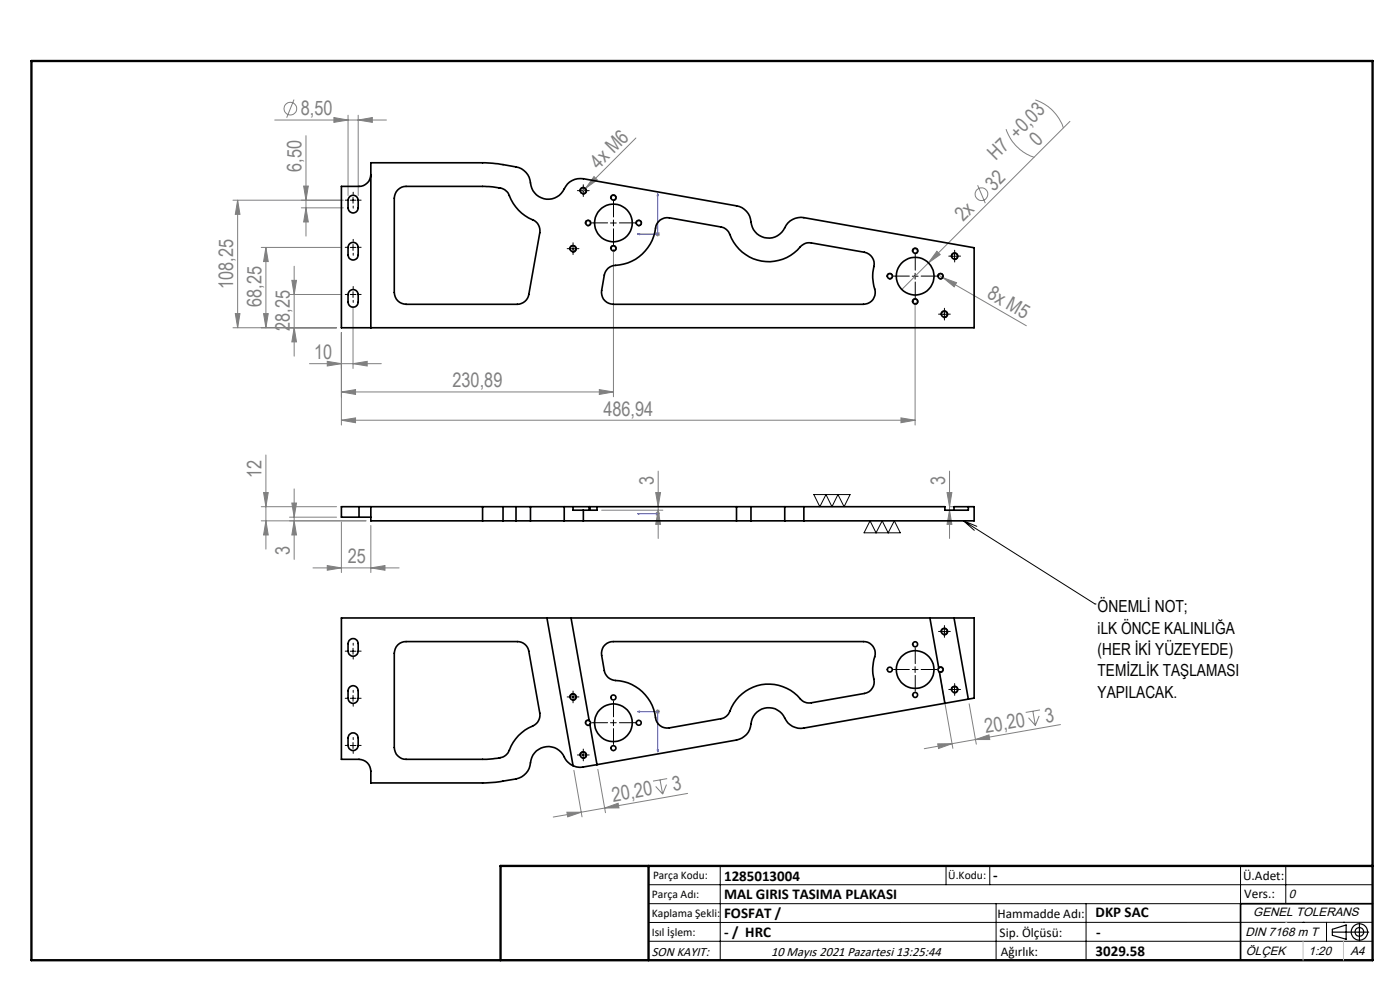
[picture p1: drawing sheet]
<svg xmlns="http://www.w3.org/2000/svg" width="297mm" height="210mm" viewBox="0 0 297 210" stroke-linecap="round" stroke-linejoin="round" font-family="sans-serif">
<g fill="none" stroke="#808080" stroke-width=".21">
<path d="M58.3 25.5h23.7M62.4 21.1l-1.6 3.9M64.4 39.5h1l-.5 3zM64.9 28.8v21.3M70.8 24.9l3 .6-3 .5zM73.8 24.4v17.1M76 25.5l3-.6v1.1zM76 24.4v17.1M126 37.5l.7 .7-2.5 1.7zM134.9 29.3l-11.7 11.7M207.4 39.3l1.6 3.8M213.4 27.4a9.5 9.5 0 0 0 6 6"/>
<path d="M219.6 21.2a9.4 9.4 0 0 1 6 6M227 25.7l-35.7 35.7M49.4 42.5h23.4M50.4 42.5l.5 3h-1zM50.4 42.5v27M55.4 52.5h16.8M56.4 52.5l.5 3h-1zM56.4 52.5v17M61.9 59.5h1l-.5 3zM62.4 56.5v19.1M63.9 44.1h8.9M64.9 44.1l.5 3h-1z"/>
<path d="M130.1 52.9v31.3M139 49.7h1M139.2 49.3l.7 .7M139.5 49.2v1M139.9 49.3l-.7 .7M198.8 53.3l.7 .7-2.5 1.8zM199 58.3l1.1 .6M200.1 58.9l2.8 1.1-.5 .8zM200.1 58.9l17.6 10.2M49.4 69.5h22M49.9 66.5h1l-.5 3zM55.9 66.5h1l-.5 3z"/>
<path d="M61.4 62.5h10.8M62.4 69.5l.5 3h-1zM65.7 77.1h15.2M69.4 76.7l3 .4-3 .5zM72.4 70.5v19.7M74.9 77.1l3-.4v.9zM74.9 65.1v13.1M194.1 64.2v26M56.4 96.5v20M72.4 83.1l3-.5v1.1zM72.4 89.1l3-.5v1.1zM72.4 83.1h57.7"/>
<path d="M72.4 89.1h121.7M127.1 82.6l3 .5-3 .6zM139.6 99.9v14.3M191.1 88.6l3 .5-3 .6zM201.4 99.9v14.3M55.4 107.5h16M55.4 110.5h22.2M55.9 104.5h1l-.5 3zM56.4 110.5l.5 3h-1zM61.4 109.7h10M61.9 106.7h1l-.5 3zM62.4 110.5l.5 3h-1z"/>
<path d="M62.4 103.7v15M69.4 120l3 .5-3 .5zM72.4 110.7v10.8M78.7 111.5v10M127.6 108.2h13M139 109h1M139.1 104.5h1l-.5 3zM139.2 108.6l.7 .7M139.5 108.5v1M139.6 108.2l.5 3h-1zM139.9 108.6l-.7 .7M200.9 104.5h1l-.5 3z"/>
<path d="M201.4 108.2l.5 3h-1zM201.5 108.2h.9M201.5 107.5h.9M66.4 120.5h18.3M78.7 120.5l3-.5v1zM139 150.9h1M139.2 150.6l.7 .7M139.5 150.5v.9M139.9 150.6l-.7 .7M198.9 157.8h3.1l-2.9 1zM199.3 142.7l2.8 16M202 157.8l-5.9 1"/>
<path d="M205.6 149.3l1.5 8.6M206.9 156.9l2.9-1 .2 1zM218.2 152.3l1.4 1.6M219.1 150.8l.5 3.1M220.5 151.9l-.9 2M220.6 150.6l-3 .5M225 153.7l-23 4.1M120.3 172.3h3l-2.9 1zM121.7 163.4l1.8 9.9M123.3 172.3l-5.9 1M126.8 163.2l1.6 9.2M128.3 171.4l2.8-1 .2 1z"/>
<path d="M139.1 166.8l1.5 1.6M140 165.4l.6 3M141.4 166.4l-.8 2M141.5 165.2l-3 .5M145.9 168.3l-22.6 4"/>
<circle cx="61.6" cy="23.1" r="1.34"/>
<circle cx="208.2" cy="41.2" r="1.35"/>
</g>
<g fill="none" stroke="#000" stroke-width=".21">
<path d="M123.7 39.8v1.3M74.3 52.5h1.2M74.3 42.5h1.2M74.9 41.9v1.2M74.9 51.8v1.3M120.8 52.9a.75 .75 0 0 1 .7-.9 .75 .75 0 0 1 .8 .8 .75 .75 0 0 1-.9 .7M120.9 52.8h1.3M121.6 52.1v1.3M123 40.6a.75 .75 0 0 1 .7-.9 .75 .75 0 0 1 .8 .9 .75 .75 0 0 1-1 .6M123.1 40.5h1.3M124.1 47.5a.63 .63 0 0 1 .6-.8 .63 .63 0 0 1 .7 .6 .63 .63 0 0 1-.8 .6M129.5 47.3h1.2"/>
<path d="M129.5 52.8a.61 .61 0 0 1 .6-.7 .61 .61 0 0 1 .6 .6 .61 .61 0 0 1-.7 .6M129.5 42.1a.62 .62 0 0 1 .6-.8 .62 .62 0 0 1 .7 .7 .62 .62 0 0 1-.8 .5M130.1 46.7v1.2M134.9 47.5a.62 .62 0 0 1 .5-.8 .62 .62 0 0 1 .7 .6 .62 .62 0 0 1-.7 .6M188.2 58.7a.62 .62 0 0 1 .6-.7 .62 .62 0 0 1 .6 .7 .62 .62 0 0 1-.8 .5M193.5 58.6h1.3M193.5 53.4a.63 .63 0 0 1 .6-.8 .63 .63 0 0 1 .7 .7 .63 .63 0 0 1-.8 .5M194.1 58v1.2M198.9 58.7a.62 .62 0 0 1 .6-.7 .62 .62 0 0 1 .7 .7 .62 .62 0 0 1-.8 .5M201.8 54.5a.74 .74 0 0 1 .6-.9 .74 .74 0 0 1 .8 .8 .74 .74 0 0 1-.9 .7M201.9 54.4h1.2M202.5 53.7v1.3"/>
<path d="M74.3 62.5h1.2M74.9 61.9v1.2M193.5 64.1a.62 .62 0 0 1 .5-.8 .62 .62 0 0 1 .7 .7 .62 .62 0 0 1-.7 .5M199.6 66.8a.75 .75 0 0 1 .7-.9 .75 .75 0 0 1 .8 .8 .75 .75 0 0 1-1 .7M199.7 66.7h1.3M200.3 66v1.3M125 108v.2M125.2 108v.2M172.6 104.9h7.7l-1.2 2.6-1.3-2.6-1.3 2.6-1.3-2.6-1.3 2.6zM184.6 110.5l1.2 2.5 1.3-2.5 1.3 2.5 1.3-2.5 1.3 2.5h-7.7zM204.4 110.5l27.9 17.6M204.4 110.5l2.8 1.1"/>
<path d="M204.4 110.5l2.3 2M74.3 138.1h1.2M74.9 137.5v1.3M199.6 134.2a.75 .75 0 0 1 .7-1 .75 .75 0 0 1 .8 .8 .75 .75 0 0 1-1 .7M199.7 134h1.3M200.3 133.3v1.3M232.3 128.1h.1M74.3 148.1h1.2M74.3 158.1h1.2M74.9 147.5v1.3M74.9 157.5v1.3M120.8 148.1a.76 .76 0 0 1 .7-1 .76 .76 0 0 1 .8 .8 .76 .76 0 0 1-.9 .7"/>
<path d="M120.9 147.8h1.3M121.6 147.2v1.3M123.7 159.6v1.2M125 152.7a.64 .64 0 0 0-.9 .8M125.2 153.8l-.6 .1M129.5 153.3h1.2M130.1 152.7v1.2M193.5 142h1.3M194.1 141.4v1.3M199.1 141.6a.63 .63 0 0 1 1 .3 .63 .63 0 0 1-.7 .8M201.8 146.5a.75 .75 0 0 1 .6-1 .75 .75 0 0 1 .9 .8 .75 .75 0 0 1-1 .7M201.9 146.3h1.2"/>
<path d="M202.5 145.7v1.2M123 160.4a.75 .75 0 0 1 .7-1 .75 .75 0 0 1 .8 .8 .75 .75 0 0 1-1 .7M123.1 160.2h1.3M137.6 187.7h153.6M137.6 191.7h153.6M137.6 199.7h153.6M152.8 183.7v20M200.7 183.7v4M210 183.7v4M211.3 191.7v12M230.4 191.7v12M263.2 183.7v20"/>
<path d="M272.8 183.7v8M276.4 195.6h.1M281.4 195.6v4.1M285 195.6h.1M291.2 195.6l-153.6 .1"/>
</g>
<g fill="none" stroke="#000" stroke-width=".25">
<path d="M125 108h.1M125.1 108h.1M282.6 197.7h7.8M282.6 197.1l3-.9v3l-3-.8zM288.4 195.8v3.8M106.2 203.7h185"/>
<circle cx="288.4" cy="197.7" r="1.74"/>
<circle cx="288.4" cy="197.7" r=".93"/>
</g>
<path d="M135.3 49.7l.4-.1v.2zM139.5 41.1l.1 .4h-.2zM139.5 41.1v8.6h-4.2M135.3 109h.4h-.4M135.3 109h4.2M139.4 109h.2zM139.5 109h.1M135.3 150.9l.4-.1v.3zM135.3 150.9h4.2v8.6M139.4 159.1h.2l-.1 .4z" fill="none" stroke="#00f" stroke-width=".21"/>
<g fill="none" stroke="#000" stroke-width=".21" stroke-dasharray="15.2 1.3 1.3 1.3">
<path d="M123.7 39.8v-.6M73.7 52.5h-.5M73.7 42.5h-.5M74.9 51.2v-.4M74.9 53.7v.4M74.9 41.2v-.4M74.9 43.7v.4M76.2 52.5h.4M76.2 42.5h.4M120.9 52.7h-.6M121.6 52.1v-.6M121.6 53.4v.6"/>
<path d="M122.2 52.7h.6M123.1 40.4h-.6M123.7 41.1v.6M124.4 40.4h.6M128.9 47.3h-3.4M130.1 46v-3.3M130.1 48.5v3.4M131.4 47.3h3.4M192.9 58.6h-3.4M194.2 57.3v-3.4M194.2 59.8v3.4M195.4 58.6h3.4"/>
<path d="M201.9 54.3h-.6M202.5 53.7v-.6M202.5 55v.6M203.2 54.3h.6M73.7 62.5h-.5M74.9 61.2v-.4M74.9 63.7v.4M76.2 62.5h.4M199.7 66.6h-.6M200.4 66v-.6M200.4 67.3v.6M201 66.6h.6"/>
<path d="M73.7 138.1h-.5M74.9 136.9v-.5M74.9 139.4v.4M76.2 138.1h.4M199.7 133.9h-.6M200.4 133.3v-.6M200.4 134.6v.6M201 133.9h.6M73.7 148.1h-.5M73.7 158.1h-.5M74.9 146.9v-.5M74.9 149.4v.4"/>
<path d="M74.9 156.9v-.5M74.9 159.4v.4M76.2 148.1h.4M76.2 158.1h.4M120.9 147.8h-.6M121.6 147.2v-.6M121.6 148.5v.6M122.2 147.8h.6M123.7 159.5v-.6M128.9 153.3h-3.4M130.1 152.1v-3.4M130.1 154.6v3.3"/>
<path d="M131.4 153.3h3.4M192.9 142h-3.4M194.2 140.8v-3.4M194.2 143.3v3.3M195.4 142h3.4M201.9 146.3h-.6M202.5 145.6v-.6M202.5 146.9v.6M203.2 146.3h.6M123.1 160.1h-.6M123.7 160.8v.6M124.4 160.1h.6"/>
</g>
<path d="M291.2 191.7h-28v12" fill="none" stroke="#000" stroke-width=".35"/>
<path d="M6.7 12.9h284.5v190.8h-284.5zM137.6 183.7v20M291.2 183.7h-185v20" fill="none" stroke="#000" stroke-width=".5"/>
<path d="M276.4 199.7v4M285 199.7v4" fill="none" stroke="#c0c0c0" stroke-width=".21"/>
<path d="M272.8 195.6h.1" fill="none" stroke="#c0c0c0" stroke-width=".25"/>
<g fill="#00f">
<path d="M135.3 49.7l.4 .1v-.2zM139.5 41.1l-.1 .4h.2z"/>
<path d="M135.3 150.9l.4-.1v.3zM139.4 159.1h.2l-.1 .4z"/>
<path d="M135.3 109h.4zM139.4 109h.2z"/>
</g>
<g fill="#808080">
<path d="M198.8 53.3l.7 .7-2.5 1.8z"/>
<path d="M126 37.5l.7 .7-2.5 1.7z"/>
<path d="M200.1 58.9l2.8 1.1-.5 .8z"/>
<path d="M76 25.5l3-.6v1.1zM70.8 24.9l3 .6-3 .5z"/>
<path d="M78.7 120.5l3-.5v1zM69.4 120l3 .5-3 .5z"/>
<path d="M69.4 76.7l3 .4-3 .5zM74.9 77.1l3-.4v.9zM72.4 83.1l3-.5v1.1zM127.1 82.6l3 .5-3 .6zM72.4 89.1l3-.5v1.1zM191.1 88.6l3 .5-3 .6z"/>
<path d="M120.3 172.3h3l-2.9 1zM128.3 171.4l2.8-1 .2 1z"/>
<path d="M198.9 157.8h3.1l-2.9 1zM206.9 156.9l2.9-1 .2 1z"/>
<path d="M62.4 69.5l.5 3h-1zM61.9 59.5h1l-.5 3zM55.9 66.5h1l-.5 3zM56.4 52.5l.5 3h-1zM49.9 66.5h1l-.5 3zM50.4 42.5l.5 3h-1zM201.4 108.2l.5 3h-1zM200.9 104.5h1l-.5 3z"/>
<path d="M62.4 110.5l.5 3h-1zM61.9 106.7h1l-.5 3z"/>
<path d="M55.9 104.5h1l-.5 3zM56.4 110.5l.5 3h-1zM139.6 108.2l.5 3h-1zM139.1 104.5h1l-.5 3z"/>
<path d="M64.9 44.1l.5 3h-1zM64.4 39.5h1l-.5 3z"/>
</g>
<g fill="none" stroke="#000" stroke-width=".35">
<path d="M78.7 37a2.53 2.53 0 0 1-2.5 2.5h-3.8v30h134.3v-16.9l-36.2-6.4a3.9 3.9 0 0 0-4.3 2.6 3.8 3.8 0 0 1-4.4 1.5 3.8 3.8 0 0 1-2.6-3.8 3.7 3.7 0 0 0-3-2.8l-32.4-5.8a3.9 3.9 0 0 0-4.4 2.7 3.8 3.8 0 0 1-4.4 1.5 3.8 3.8 0 0 1-2.6-3.9 3.7 3.7 0 0 0-2.9-2.8l-3.8-.7-2.8-.2h-24.2v35M74.3 41.6a1.08 1.08 0 0 1 1.7 .9v1.6a1.08 1.08 0 0 1-1.1 1.1 1.08 1.08 0 0 1-1.1-1.1v-1.6zM74.3 51.6a1.08 1.08 0 0 1 1.7 .9v1.6a1.08 1.08 0 0 1-1.1 1.1 1.08 1.08 0 0 1-1.1-1.1v-1.6zM84.4 40.3a2.32 2.32 0 0 1 1.7-.8l18.5 .1a4.6 4.6 0 0 1 3 1.1 13.3 13.3 0 0 0 3.8 5l.7 .5a2.97 2.97 0 0 1 2.4 2.3v.9l-2.3 13.1a2.51 2.51 0 0 1-2.5 2h-23.6a2.53 2.53 0 0 1-2.5-2.5v-20a2.72 2.72 0 0 1 .8-1.7zM129 56.9l1.1-.6a9.2 9.2 0 0 0 9.1-8.4 2.53 2.53 0 0 1 2.8-1.7l10.9 1.9a2.84 2.84 0 0 1 2.3 2.5 8.8 8.8 0 0 0 14.8 1.5l.8-.5 1-.1 11.6 2a2.64 2.64 0 0 1 1.9 3.6 10 10 0 0 0 .4 4.7 2.49 2.49 0 0 1-2.5 2.7h-53.1a2.52 2.52 0 0 1-2.5-2.9l.7-3.6zM74.3 61.6a1.08 1.08 0 0 1 1.7 .9v1.6a1.08 1.08 0 0 1-1.1 1 1.08 1.08 0 0 1-1.1-1v-1.6zM76.2 109.7h2.5M76.2 107.5h2.5M76.2 107.5h-3.8v2.2h3.8M76.2 107.5v2.2M78.7 107.5v3h23.7M78.7 107.5h23.7"/>
<path d="M102.4 110.5h4.3M102.4 107.5h4.3M102.4 107.5v3M106.7 107.5v3M106.7 110.5h2.8M106.7 107.5h2.8M109.5 110.5h3M109.5 107.5h3M109.5 107.5v3M112.5 110.5h7.2M112.5 107.5h7.2M112.5 107.5v3"/>
<path d="M119.7 110.5h4.1M119.7 107.5h1.9M119.7 107.5v3M121.6 107.5v.7h2.2M121.6 107.5h3.4M123.8 110.5h32.4M123.8 108.2v2.3M125 107.5h.1M125 107.5v.7M125.1 107.5h31.1M125.1 107.5v.7M126.6 107.5v.7h-2.8"/>
<path d="M156.2 107.5h3.1M156.2 110.5h3.1M156.2 107.5v3M159.3 107.5h7.2M159.3 110.5h7.2M159.3 107.5v3M166.5 107.5h4M166.5 110.5h4M166.5 107.5v3M170.5 107.5h29.9v.7h5v-.7M170.5 107.5v3M202.4 108.2v-.7h4.3v3h-36.2"/>
<path d="M74 135.9a1.07 1.07 0 0 1 1.2-.4 1.07 1.07 0 0 1 .8 1v1.6a1.08 1.08 0 0 1-1.1 1.1 1.08 1.08 0 0 1-1.1-1.1v-1.6zM84.4 136.8a2.47 2.47 0 0 1 1.7-.7h23.6a2.44 2.44 0 0 1 2.5 2l2.3 13.2a2.83 2.83 0 0 1-2.4 3.1 9.6 9.6 0 0 0-4.3 5.3 3.8 3.8 0 0 1-3.2 1.3l-18.5 .1a2.53 2.53 0 0 1-2.5-2.5v-20a2.72 2.72 0 0 1 .8-1.8zM116 131.1l5.6 31.3M121.1 131.1l3.9 21.8M128.3 136.8a2.47 2.47 0 0 1 1.8-.7h53.1a2.55 2.55 0 0 1 2.2 3.8 9.9 9.9 0 0 0 .1 4.7 2.54 2.54 0 0 1-2.1 2.5l-11.3 2a2.85 2.85 0 0 1-2.9-1.5 8.9 8.9 0 0 0-14.6 3.8l-.5 .5-.9 .5-11.2 2a2.51 2.51 0 0 1-2.9-2.1 9.1 9.1 0 0 0-9-8l-1.1-.6-.7-1-.7-3.7a2.62 2.62 0 0 1 .7-2.2zM197.3 131.1l1.8 10.6M202.4 131.1l3 17.2M74 155.9a1.07 1.07 0 0 1 1.2-.4 1.07 1.07 0 0 1 .8 1v1.6a1.08 1.08 0 0 1-1.1 1.1 1.08 1.08 0 0 1-1.1-1.1v-1.6zM74.3 145.7a1.08 1.08 0 0 1 1.7 .8v1.6a1.08 1.08 0 0 1-1.1 1.1 1.08 1.08 0 0 1-1.1-1.1v-1.6zM125 152.9a.51 .51 0 0 1 .1 .8M125 152.9a.51 .51 0 0 0-.7 .1 .51 .51 0 0 0 .1 .7 .51 .51 0 0 0 .7 0M125.1 153.7l1.5 8.5"/>
<path d="M199.1 141.7a.54 .54 0 0 0 .2 .8M199.1 141.7a.53 .53 0 0 1 .8-.1 .53 .53 0 0 1 .1 .7 .53 .53 0 0 1-.7 .2M199.3 142.5l1.1 6.7M205.4 148.3l1.3-.2v-17h-134.3v30h3.8a2.53 2.53 0 0 1 2.5 2.5v2.5h24.2l3.3-.3a12.8 12.8 0 0 0 4.4-1 4.1 4.1 0 0 0 2-3.6 3.8 3.8 0 0 1 3.7-2.8 3.8 3.8 0 0 1 3.7 2.7l1 1 .6 .3M205.4 148.3l-34.9 6.1a3.8 3.8 0 0 1-4.3-2.6 3.8 3.8 0 0 0-4.4-1.5 3.8 3.8 0 0 0-2.6 3.9 3.7 3.7 0 0 1-3 2.8l-29.6 5.2M126.6 162.2l-2.8 .5a3.5 3.5 0 0 1-2.2-.3"/>
<circle cx="121.5" cy="52.8" r=".61"/>
<circle cx="123.7" cy="40.5" r=".63"/>
<circle cx="124.8" cy="47.3" r=".52"/>
<circle cx="130.1" cy="47.3" r="4"/>
<circle cx="130.1" cy="52.7" r=".52"/>
<circle cx="130.1" cy="41.9" r=".52"/>
<circle cx="135.5" cy="47.3" r=".53"/>
<circle cx="188.8" cy="58.6" r=".52"/>
<circle cx="194.1" cy="53.2" r=".53"/>
<circle cx="194.1" cy="58.6" r="4"/>
<circle cx="199.5" cy="58.6" r=".52"/>
<circle cx="202.5" cy="54.3" r=".62"/>
<circle cx="194.1" cy="64" r=".54"/>
<circle cx="200.3" cy="66.6" r=".63"/>
<circle cx="194.1" cy="136.7" r=".53"/>
<circle cx="200.3" cy="134" r=".63"/>
<circle cx="121.5" cy="147.9" r=".62"/>
<circle cx="130.1" cy="153.3" r="4"/>
<circle cx="130.1" cy="158.7" r=".52"/>
<circle cx="130.1" cy="147.9" r=".53"/>
<circle cx="135.5" cy="153.3" r=".53"/>
<circle cx="188.8" cy="142" r=".52"/>
<circle cx="194.1" cy="147.4" r=".54"/>
<circle cx="194.2" cy="142" r="4"/>
<circle cx="202.5" cy="146.3" r=".62"/>
<circle cx="123.7" cy="160.2" r=".63"/>
</g>
<g font-size="4.2" fill="#808080">
<text x="63.8" y="24.5">8,50</text>
<text x="126.9" y="36" transform="rotate(-45 126.9 36)">4x M6</text>
<text x="211.2" y="34.2" transform="rotate(-45 211.2 34.2)">H7 +0,03</text>
<text x="220.2" y="31.3" transform="rotate(-45 220.2 31.3)">0</text>
<text x="64" y="36.5" transform="rotate(-90 64 36.5)">6,50</text>
<text x="210.8" y="40.6" transform="rotate(-45 210.8 40.6)">32</text>
<text x="204.3" y="47.1" transform="rotate(-45 204.3 47.1)">2x</text>
<text x="49.5" y="61.3" transform="rotate(-90 49.5 61.3)">108,25</text>
<text x="55.5" y="65.2" transform="rotate(-90 55.5 65.2)">68,25</text>
<text x="209.2" y="63.1" transform="rotate(30 209.2 63.1)">8x M5</text>
<text x="61.5" y="70.2" transform="rotate(-90 61.5 70.2)">28,25</text>
<text x="66.6" y="76.2">10</text>
<text x="96" y="82.2">230,89</text>
<text x="128" y="88.2">486,94</text>
<text x="55.5" y="101.3" transform="rotate(-90 55.5 101.3)">12</text>
<text x="138.7" y="102.8" transform="rotate(-90 138.7 102.8)">3</text>
<text x="200.5" y="102.8" transform="rotate(-90 200.5 102.8)">3</text>
<text x="61.5" y="117.7" transform="rotate(-90 61.5 117.7)">3</text>
<text x="73.8" y="119.5">25</text>
<text x="209.2" y="155.5" transform="rotate(-10 209.2 155.5)">20,20</text>
<text x="222" y="153.3" transform="rotate(-10 222 153.3)">3</text>
<text x="142.9" y="167.8" transform="rotate(-10 142.9 167.8)">3</text>
<text x="130.1" y="170.1" transform="rotate(-10 130.1 170.1)">20,20</text>
</g>
<g font-size="3.5">
<text x="232.9" y="129.9">ÖNEMLİ NOT;</text>
<text x="232.9" y="134.4">iLK ÖNCE KALINLIĞA</text>
<text x="232.9" y="139">(HER İKİ YÜZEYEDE)</text>
<text x="232.9" y="143.5">TEMİZLİK TAŞLAMASI</text>
<text x="232.9" y="148">YAPILACAK.</text>
</g>
<g font-size="3.2">
<text x="153.6" y="186.8">1285013004</text>
<text x="153.6" y="190.8">MAL GIRIS TASIMA PLAKASI</text>
<text x="210.7" y="186.6">-</text>
<text x="153.6" y="194.8">FOSFAT /</text>
<text x="232.4" y="194.5">DKP SAC</text>
<text x="153.6" y="198.8">- / HRC</text>
<text x="232.4" y="202.8">3029.58</text>
<text x="232.5" y="198.8">-</text>
</g>
<g font-size="2.8">
<text x="263.7" y="186.7">Ü.Adet:</text>
<text x="263.9" y="190.5">Vers.:</text>
<text x="211.6" y="194.8">Hammadde Adı:</text>
<text x="138.3" y="202.8">SON KAYIT:</text>
<text x="163.6" y="202.8">10 Mayıs 2021 Pazartesi 13:25:44</text>
<text x="212.1" y="198.7">Sip. Ölçüsü:</text>
<text x="212.3" y="202.7">Ağırlık:</text>
</g>
<g font-size="2.6">
<text x="273.4" y="190.4">0</text>
<text x="265.9" y="194.4">GENEL TOLERANS</text>
<text x="264.2" y="198.5">DIN 7168 m T</text>
<text x="264.3" y="202.6">ÖLÇEK</text>
<text x="277.6" y="202.6">1:20</text>
<text x="286.5" y="202.6">A4</text>
</g>
<g font-size="2.5">
<text x="138.3" y="190.5">Parça Adı:</text>
<text x="138.5" y="186.5">Parça Kodu:</text>
<text x="201.2" y="186.5">Ü.Kodu:</text>
<text x="138.3" y="194.5">Kaplama Şekli:</text>
<text x="138.3" y="198.6">Isıl İşlem:</text>
</g>
</svg>
